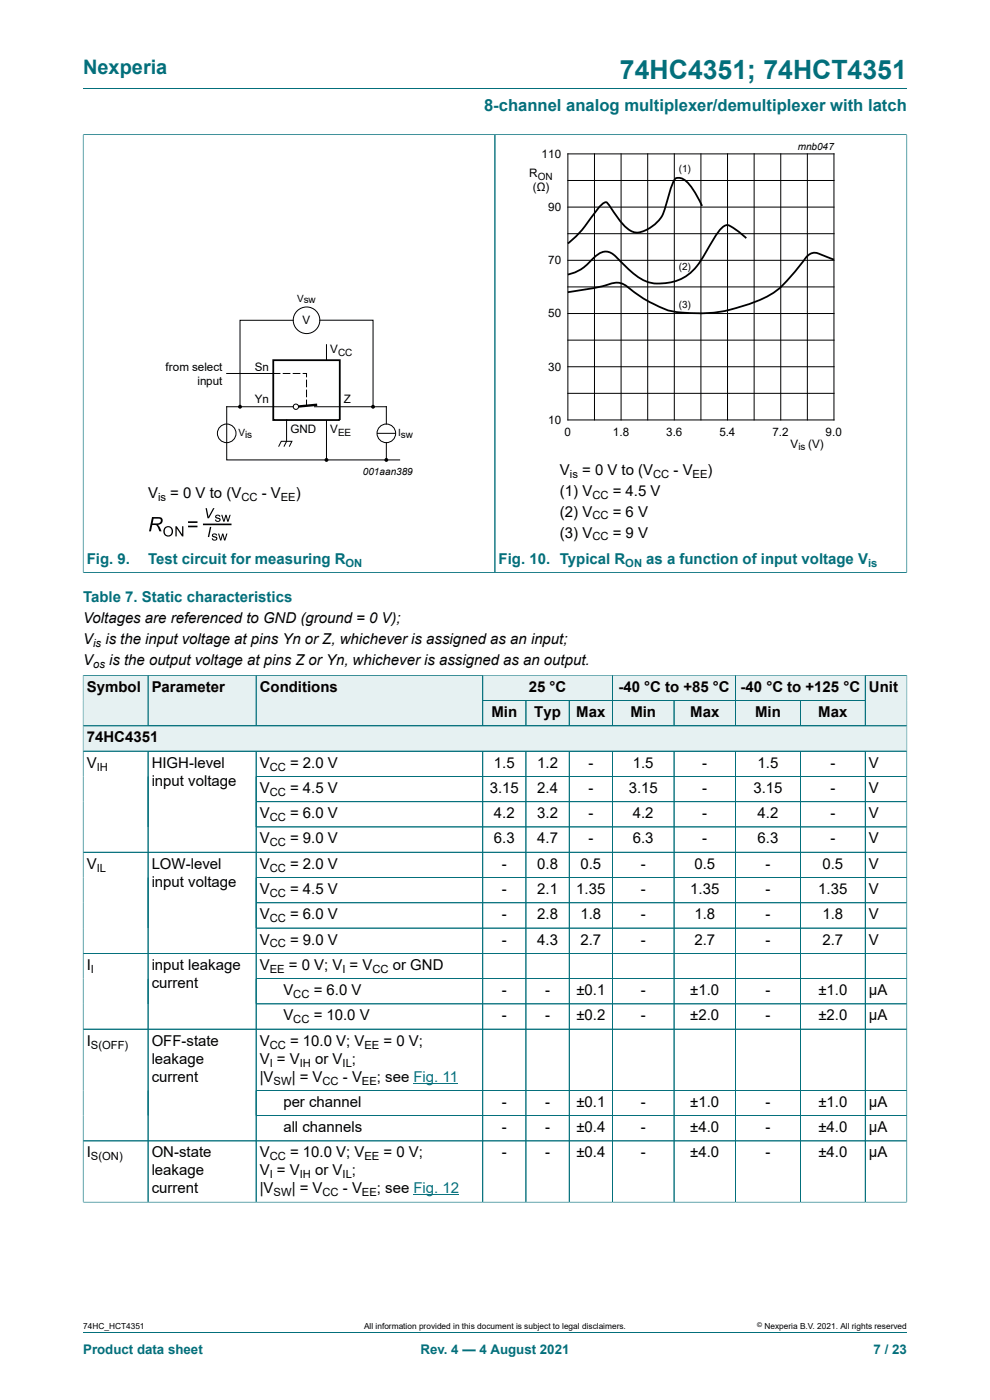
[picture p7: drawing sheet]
<svg xmlns="http://www.w3.org/2000/svg" width="210mm" height="297mm" viewBox="0 0 210 297" stroke-linecap="round" stroke-linejoin="round" font-family="sans-serif">
<path d="M17.6 18.8h174.8M17.6 28.6h87.4v92.9h-87.4M17.6 28.5v93" fill="none" stroke="#036f7b" stroke-width=".21"/>
<path d="M67.3 85.9l-4.5 .4" fill="none" stroke="#000" stroke-width=".51"/>
<circle cx="62.8" cy="86.3" r=".56" fill="#fff"/>
<g fill="none" stroke="#000" stroke-width=".21">
<path d="M120.5 32.6h56.4v56.5h-56.4zM120.5 38.3h56.4M126.1 32.6v56.5M131.7 32.6v56.5M137.4 32.6v56.5M143 32.6v56.5M148.7 32.6v56.5M154.3 32.6v56.5M160 32.6v56.5M165.6 32.6v56.5M171.3 32.6v56.5M120.5 49.6h56.4"/>
<path d="M120.5 43.9h56.4M120.5 55.2h56.4M48.1 79.2h11.3M60.1 79.2h1.4M62.2 67.9h-11.3v18.4M62.2 79.2h1.4M64.3 79.2h.7v.7M67.8 67.9h11.3v18.4M69.3 73v3.4M120.5 60.9h56.4M120.5 72.2h56.4M120.5 66.5h56.4"/>
<path d="M120.5 77.8h56.4M59.1 94.8l.6-1.2h2.2l-.5 1.2M60.8 89.1v4.5l-.6 1.2M62.2 86.3h-14.1v11.3h36.7M65 80.6v1.5M65 82.8v1.4M65 84.9v1.1M66.7 86.3h15.3v3.7M69.3 89.1v8.5M80 91.9h3.9M82 93.9v3.7M120.5 83.4h56.4"/>
<circle cx="65" cy="67.9" r="2.81"/>
<circle cx="48.1" cy="91.9" r="1.98"/>
<circle cx="62.8" cy="86.3" r=".56"/>
<circle cx="82" cy="91.9" r="1.98"/>
</g>
<g fill="#000">
<path d="M43.6 107.8h.3l.3 1.8 1-1.8h.3l-1.2 2.1h-.3zM44.5 111.8h.3l-.4 2.1h-.3z"/>
<path d="M32.2 109.7h1.3a.85 .85 0 0 1 1 .8 .85 .85 0 0 1-1 .9l.4 .4 .4 .9h-.5l-.2-.5a.95 .95 0 0 0-1.3-.8l-.3 1.3h-.4zM32.6 110l-.2 1h.5a.79 .79 0 0 0 .9 0 .79 .79 0 0 0 .3-.8l-.3-.2z"/>
<path d="M34.7 112.7a1.07 1.07 0 0 1 2.1 0 1.07 1.07 0 0 1-2.1 0zM35.2 112.1a.84 .84 0 0 0-.2 1.1 .84 .84 0 0 0 1.2 .2 .84 .84 0 0 0 .1-1.2 .84 .84 0 0 0-1.1-.1zM37.2 111.6h.3l1.1 1.7v-1.7h.3v2.2h-.3l-1.1-1.7v1.7h-.3z"/>
<path d="M39.9 110.6h2v.3h-2zM39.9 111.5h2v.4h-2z"/>
<path d="M45 113.3l.2-.1a.62 .62 0 0 1 .9 .4h-.3a.29 .29 0 0 0-.3-.3 .29 .29 0 0 0-.2 .4 .56 .56 0 0 1 .7 .2 .56 .56 0 0 1 0 .7 .66 .66 0 0 1-1.1-.4h.3a.33 .33 0 0 0 .3 .3 .33 .33 0 0 0 .3-.4 .72 .72 0 0 1-.8-.6zM46.2 113.2h.3l.3 1.2 .3-1.2h.3l.3 1.1 .3-1.1h.2l-.4 1.5h-.3l-.3-1.2-.3 1.2h-.2z"/>
<path d="M45.7 109.4l.2-.2a.62 .62 0 0 1 .8 .4h-.2a.29 .29 0 0 0-.3-.3 .29 .29 0 0 0-.3 .4h.1a.56 .56 0 0 1 .6 .2 .56 .56 0 0 1 0 .7 .66 .66 0 0 1-1-.4h.2a.33 .33 0 0 0 .4 .4 .33 .33 0 0 0 .3-.5 .72 .72 0 0 1-.9-.6zM46.9 109.2h.3l.3 1.2 .3-1.2h.3l.3 1.1 .3-1.1h.2l-.4 1.5h-.3l-.3-1.1-.3 1.1h-.2z"/>
<circle cx="50.9" cy="86.3" r=".28"/>
<circle cx="69.3" cy="97.6" r=".28"/>
<circle cx="79.1" cy="86.3" r=".28"/>
<circle cx="82" cy="97.6" r=".28"/>
</g>
<g fill="none" stroke="#000" stroke-width=".25">
<circle cx="50.9" cy="86.3" r=".28"/>
<circle cx="69.3" cy="97.6" r=".28"/>
<circle cx="79.1" cy="86.3" r=".28"/>
<circle cx="82" cy="97.6" r=".28"/>
</g>
<path d="M148.9 43.7a13.4 13.4 0 0 0-3.8-5.6 1.39 1.39 0 0 0-2.3 .4l-1.5 4.9a7.4 7.4 0 0 1-5.9 5.9 4.1 4.1 0 0 1-3.3-1.7l-3.3-4.5a1.13 1.13 0 0 0-1.5 .6l-1 1.2a26 26 0 0 1-5.8 6.7M158.3 50.5l-1.3-1.1a7.8 7.8 0 0 0-2.8-1.7 4.6 4.6 0 0 0-2.5 2.4l-1.9 3.3a11.3 11.3 0 0 1-6.7 6.3 8.9 8.9 0 0 1-7.9-1l-3-2.7a8.9 8.9 0 0 0-3.2-2.6 3.6 3.6 0 0 0-3.4 1.7 8.6 8.6 0 0 1-5.1 3.1M176.9 55.1l-1.7-.7a4.8 4.8 0 0 0-3-.7 8.1 8.1 0 0 0-2.6 2.8l-.6 .7a18.7 18.7 0 0 1-8 6.5 31.2 31.2 0 0 1-19.3 2.1l-1.9-.7a30.4 30.4 0 0 1-7.5-4.8 4.5 4.5 0 0 0-3.8 .2l-2.4 .6-5.6 .9M58 76.4h14.1v12.7h-14.1z" fill="none" stroke="#000" stroke-width=".38"/>
<path d="M43.2 111.2h5.7" fill="none" stroke="#000" stroke-width=".35"/>
<path d="M17.6 28.6v92.8M17.7 28.6h174.7M105 28.6v92.9M192.4 28.5v93M17.7 121.5h174.7M102.4 143.3h27.5v5.3h-27.5z" fill="none" stroke="#036f7b" stroke-width=".21"/>
<path d="M107.8 29.8h81.8v66.3h-81.8z" fill="none" stroke="#fff" stroke-width=".21"/>
<path d="M102.5 143.3h27.3v5.3h-27.3z" fill="#e6f1f2"/>
<path d="M129.9 143.3h26.1v5.3h-26.1z" fill="none" stroke="#036f7b" stroke-width=".21"/>
<path d="M130 143.3h26v5.3h-26z" fill="#e6f1f2"/>
<path d="M156 143.3h27.5v5.3h-27.5z" fill="none" stroke="#036f7b" stroke-width=".21"/>
<path d="M156.1 143.3h27.4v5.3h-27.4z" fill="#e6f1f2"/>
<path d="M17.6 143.2v10.8h13.8v-10.7h-13.8" fill="none" stroke="#036f7b" stroke-width=".21"/>
<path d="M17.7 143.3h13.6v10.6h-13.6z" fill="#e6f1f2"/>
<path d="M31.4 143.3h22.9v10.7h-22.9z" fill="none" stroke="#036f7b" stroke-width=".21"/>
<path d="M31.5 143.3h22.8v10.6h-22.8z" fill="#e6f1f2"/>
<path d="M54.3 143.3h48.1v10.7h-48.1z" fill="none" stroke="#036f7b" stroke-width=".21"/>
<g fill="#e6f1f2">
<path d="M54.4 143.3h47.9v10.6h-47.9z"/>
<path d="M102.5 148.7h9v5.2h-9z"/>
</g>
<path d="M102.4 148.6h9.2v5.4h-9.2z" fill="none" stroke="#036f7b" stroke-width=".21"/>
<path d="M111.6 148.7h9.1v5.2h-9.1z" fill="#e6f1f2"/>
<path d="M111.6 148.6h9.1v5.4h-9.1z" fill="none" stroke="#036f7b" stroke-width=".21"/>
<path d="M120.8 148.7h9v5.2h-9z" fill="#e6f1f2"/>
<path d="M120.7 148.6h9.2v5.4h-9.2z" fill="none" stroke="#036f7b" stroke-width=".21"/>
<path d="M130 148.7h12.9v5.2h-12.9z" fill="#e6f1f2"/>
<path d="M129.9 148.6h13.1v5.4h-13.1z" fill="none" stroke="#036f7b" stroke-width=".21"/>
<path d="M143 148.7h13v5.2h-13z" fill="#e6f1f2"/>
<path d="M143 148.6h13v5.4h-13z" fill="none" stroke="#036f7b" stroke-width=".21"/>
<path d="M156.1 148.7h13.6v5.2h-13.6z" fill="#e6f1f2"/>
<path d="M156 148.6h13.8v5.4h-13.8z" fill="none" stroke="#036f7b" stroke-width=".21"/>
<path d="M169.9 148.7h13.6v5.2h-13.6z" fill="#e6f1f2"/>
<path d="M192.4 143.2v10.8h-22.6v-5.4h13.7M192.4 143.3h-8.9v10.7" fill="none" stroke="#036f7b" stroke-width=".21"/>
<path d="M183.6 143.3h8.7v10.6h-8.7z" fill="#e6f1f2"/>
<path d="M17.6 154h174.8v5.3h-174.8z" fill="none" stroke="#036f7b" stroke-width=".21"/>
<path d="M17.7 154.1h174.6v5.2h-174.6z" fill="#e6f1f2"/>
<g fill="none" stroke="#036f7b" stroke-width=".21">
<path d="M17.6 159.3h174.8M17.6 143.3v111.8M17.7 143.3h174.6M17.7 154h174.6M31.4 143.3v10.6M31.4 159.3v95.7M54.3 143.3v10.6M54.3 159.3v95.7M102.4 143.3v10.6M102.4 159.3v95.7M102.5 148.6h81M111.6 148.7v5.2"/>
<path d="M111.6 159.3v95.7M120.7 148.7v5.2M120.7 159.3v95.7M129.9 143.3v10.6M129.9 159.3v95.7M143 148.7v5.2M143 159.3v95.7M156 143.3v10.6M156 159.3v95.7M169.8 148.7v5.2M169.8 159.3v95.7M183.5 143.3v10.6"/>
<path d="M183.5 159.3v95.7M192.4 143.3v111.8M54.3 164.7h138.1M54.3 170.1h138.1M54.3 175.4h138.1M54.3 186.2h138.1M54.3 191.5h138.1M54.3 196.9h138.1M192.4 180.8h-174.8M17.6 202.2h174.8M54.3 207.6h138.1M54.3 213h138.1"/>
<path d="M192.4 218.3h-174.8M54.3 231.3h138.1M54.3 236.7h138.1M17.6 255h174.8M17.6 242h174.8M17.6 282.6h174.8"/>
</g>
<path d="M87.7 229.8h9.5M87.7 253.5h9.7" fill="none" stroke="#00f" stroke-width=".21"/>
<text font-size="5.6" fill="#036f7b" x="131.5" y="16.8">74HC4351; 74HCT4351</text>
<text font-size="4.2" fill="#036f7b" x="17.6" y="15.6">Nexperia</text>
<text font-size="3.5" fill="#036f7b" x="102.7" y="23.7">8-channel analog multiplexer/demultiplexer with latch</text>
<g font-size="3.2">
<text x="118.8" y="100.7">V</text>
<text x="123.5" y="100.7">= 0 V to (V</text>
<text x="142.9" y="100.7">- V</text>
<text x="150.1" y="100.7">)</text>
<text x="31.4" y="105.7">V</text>
<text x="36.1" y="105.7">= 0 V to (V</text>
<text x="55.5" y="105.7">- V</text>
<text x="62.7" y="105.7">)</text>
<text x="118.8" y="105.1">(1) V</text>
<text x="130" y="105.1">= 4.5 V</text>
<text x="118.8" y="109.6">(2) V</text>
<text x="130" y="109.6">= 6 V</text>
<text x="118.8" y="114">(3) V</text>
<text x="130" y="114">= 9 V</text>
<text x="17.6" y="132.2">Voltages are referenced to GND (ground = 0 V);</text>
<text x="17.6" y="136.7">V</text>
<text x="22.4" y="136.7">is the input voltage at pins Yn or Z, whichever is assigned as an input;</text>
<text x="17.6" y="141.1">V</text>
<text x="23.1" y="141.1">is the output voltage at pins Z or Yn, whichever is assigned as an output.</text>
<text x="18.4" y="146.8">Symbol</text>
<text x="32.2" y="146.8">Parameter</text>
<text x="55.1" y="146.8">Conditions</text>
<text x="112.2" y="146.8">25 °C</text>
<text x="131.2" y="146.8">-40 °C to +85 °C</text>
<text x="157.1" y="146.8">-40 °C to +125 °C</text>
<text x="184.3" y="146.8">Unit</text>
<text x="104.3" y="152.1">Min</text>
<text x="113.3" y="152.1">Typ</text>
<text x="122.2" y="152.1">Max</text>
<text x="133.7" y="152.1">Min</text>
<text x="146.4" y="152.1">Max</text>
<text x="160.2" y="152.1">Min</text>
<text x="173.6" y="152.1">Max</text>
<text x="18.4" y="157.5">74HC4351</text>
<text x="18.4" y="162.9">V</text>
<text x="32.2" y="162.9">HIGH-level</text>
<text x="32.2" y="166.7">input voltage</text>
<text x="55.1" y="162.9">V</text>
<text x="61.5" y="162.9">= 2.0 V</text>
<text x="104.8" y="162.9">1.5</text>
<text x="114" y="162.9">1.2</text>
<text x="124.8" y="162.9">-</text>
<text x="134.2" y="162.9">1.5</text>
<text x="149" y="162.9">-</text>
<text x="160.7" y="162.9">1.5</text>
<text x="176.1" y="162.9">-</text>
<text x="184.3" y="162.9">V</text>
<text x="55.1" y="168.2">V</text>
<text x="55.1" y="173.6">V</text>
<text x="61.5" y="168.2">= 4.5 V</text>
<text x="61.5" y="173.6">= 6.0 V</text>
<text x="103.9" y="168.2">3.15</text>
<text x="104.8" y="173.6">4.2</text>
<text x="114" y="168.2">2.4</text>
<text x="114" y="173.6">3.2</text>
<text x="124.8" y="168.2">-</text>
<text x="124.8" y="173.6">-</text>
<text x="133.4" y="168.2">3.15</text>
<text x="134.2" y="173.6">4.2</text>
<text x="149" y="168.2">-</text>
<text x="149" y="173.6">-</text>
<text x="159.8" y="168.2">3.15</text>
<text x="160.7" y="173.6">4.2</text>
<text x="176.1" y="168.2">-</text>
<text x="176.1" y="173.6">-</text>
<text x="184.3" y="168.2">V</text>
<text x="184.3" y="173.6">V</text>
<text x="55.1" y="178.9">V</text>
<text x="61.5" y="178.9">= 9.0 V</text>
<text x="104.8" y="178.9">6.3</text>
<text x="114" y="178.9">4.7</text>
<text x="124.8" y="178.9">-</text>
<text x="134.2" y="178.9">6.3</text>
<text x="149" y="178.9">-</text>
<text x="160.7" y="178.9">6.3</text>
<text x="176.1" y="178.9">-</text>
<text x="184.3" y="178.9">V</text>
<text x="18.4" y="184.3">V</text>
<text x="32.2" y="184.3">LOW-level</text>
<text x="55.1" y="184.3">V</text>
<text x="61.5" y="184.3">= 2.0 V</text>
<text x="106.5" y="184.3">-</text>
<text x="114" y="184.3">0.8</text>
<text x="123.1" y="184.3">0.5</text>
<text x="135.9" y="184.3">-</text>
<text x="147.3" y="184.3">0.5</text>
<text x="162.4" y="184.3">-</text>
<text x="174.5" y="184.3">0.5</text>
<text x="184.3" y="184.3">V</text>
<text x="32.2" y="188.1">input voltage</text>
<text x="55.1" y="189.7">V</text>
<text x="61.5" y="189.7">= 4.5 V</text>
<text x="106.5" y="189.7">-</text>
<text x="114" y="189.7">2.1</text>
<text x="122.2" y="189.7">1.35</text>
<text x="135.9" y="189.7">-</text>
<text x="146.4" y="189.7">1.35</text>
<text x="162.4" y="189.7">-</text>
<text x="173.6" y="189.7">1.35</text>
<text x="184.3" y="189.7">V</text>
<text x="55.1" y="195">V</text>
<text x="61.5" y="195">= 6.0 V</text>
<text x="106.5" y="195">-</text>
<text x="114" y="195">2.8</text>
<text x="123.1" y="195">1.8</text>
<text x="135.9" y="195">-</text>
<text x="147.3" y="195">1.8</text>
<text x="162.4" y="195">-</text>
<text x="174.5" y="195">1.8</text>
<text x="184.3" y="195">V</text>
<text x="55.1" y="200.4">V</text>
<text x="61.5" y="200.4">= 9.0 V</text>
<text x="106.5" y="200.4">-</text>
<text x="114" y="200.4">4.3</text>
<text x="123.1" y="200.4">2.7</text>
<text x="135.9" y="200.4">-</text>
<text x="147.3" y="200.4">2.7</text>
<text x="162.4" y="200.4">-</text>
<text x="174.5" y="200.4">2.7</text>
<text x="184.3" y="200.4">V</text>
<text x="18.4" y="205.7">I</text>
<text x="32.2" y="205.7">input leakage</text>
<text x="32.2" y="209.6">current</text>
<text x="55.1" y="205.7">V</text>
<text x="61.3" y="205.7">= 0 V; V = V</text>
<text x="83.3" y="205.7">or GND</text>
<text x="60.1" y="211.1">V</text>
<text x="66.5" y="211.1">= 6.0 V</text>
<text x="106.5" y="211.1">-</text>
<text x="115.6" y="211.1">-</text>
<text x="122.3" y="211.1">±0.1</text>
<text x="135.9" y="211.1">-</text>
<text x="146.4" y="211.1">±1.0</text>
<text x="162.4" y="211.1">-</text>
<text x="173.6" y="211.1">±1.0</text>
<text x="184.3" y="211.1">μA</text>
<text x="18.4" y="221.8">I</text>
<text x="32.2" y="221.8">OFF-state</text>
<text x="55.1" y="221.8">V</text>
<text x="60.1" y="216.5">V</text>
<text x="61.5" y="221.8">= 10.0 V; V</text>
<text x="66.5" y="216.5">= 10.0 V</text>
<text x="81.4" y="221.8">= 0 V;</text>
<text x="106.5" y="216.5">-</text>
<text x="115.6" y="216.5">-</text>
<text x="122.3" y="216.5">±0.2</text>
<text x="135.9" y="216.5">-</text>
<text x="146.4" y="216.5">±2.0</text>
<text x="162.4" y="216.5">-</text>
<text x="173.6" y="216.5">±2.0</text>
<text x="184.3" y="216.5">μA</text>
<text x="32.2" y="225.6">leakage</text>
<text x="55.1" y="225.6">V = V</text>
<text x="66.9" y="225.6">or V ;</text>
<text x="32.2" y="229.5">current</text>
<text x="55.1" y="229.5">|V</text>
<text x="61.9" y="229.5">| = V</text>
<text x="72.7" y="229.5">- V</text>
<text x="80" y="229.5">; see Fig. 11</text>
<text x="60.1" y="234.8">per channel</text>
<text x="106.5" y="234.8">-</text>
<text x="115.6" y="234.8">-</text>
<text x="122.3" y="234.8">±0.1</text>
<text x="135.9" y="234.8">-</text>
<text x="146.4" y="234.8">±1.0</text>
<text x="162.4" y="234.8">-</text>
<text x="173.6" y="234.8">±1.0</text>
<text x="184.3" y="234.8">μA</text>
<text x="18.4" y="245.5">I</text>
<text x="32.2" y="245.5">ON-state</text>
<text x="55.1" y="245.5">V</text>
<text x="60.1" y="240.2">all channels</text>
<text x="61.5" y="245.5">= 10.0 V; V</text>
<text x="81.4" y="245.5">= 0 V;</text>
<text x="106.5" y="240.2">-</text>
<text x="106.5" y="245.5">-</text>
<text x="115.6" y="240.2">-</text>
<text x="115.6" y="245.5">-</text>
<text x="122.3" y="240.2">±0.4</text>
<text x="122.3" y="245.5">±0.4</text>
<text x="135.9" y="240.2">-</text>
<text x="135.9" y="245.5">-</text>
<text x="146.4" y="240.2">±4.0</text>
<text x="146.4" y="245.5">±4.0</text>
<text x="162.4" y="240.2">-</text>
<text x="162.4" y="245.5">-</text>
<text x="173.6" y="240.2">±4.0</text>
<text x="173.6" y="245.5">±4.0</text>
<text x="184.3" y="240.2">μA</text>
<text x="184.3" y="245.5">μA</text>
<text x="32.2" y="249.4">leakage</text>
<text x="55.1" y="249.4">V = V</text>
<text x="66.9" y="249.4">or V ;</text>
<text x="32.2" y="253.2">current</text>
<text x="55.1" y="253.2">|V</text>
<text x="61.9" y="253.2">| = V</text>
<text x="72.7" y="253.2">- V</text>
<text x="80" y="253.2">; see Fig. 12</text>
</g>
<g font-size="3.2" fill="#036f7b">
<text x="18.4" y="119.6">Fig. 9.</text>
<text x="31.4" y="119.6">Test circuit for measuring R</text>
<text x="105.8" y="119.6">Fig. 10. Typical R</text>
<text x="137.1" y="119.6">as a function of input voltage V</text>
<text x="17.6" y="127.7">Table 7. Static characteristics</text>
</g>
<g font-size="2.8" fill="#036f7b">
<text x="17.6" y="287.2">Product data sheet</text>
<text x="89.2" y="287.2">Rev. 4 — 4 August 2021</text>
<text x="185.3" y="287.2">7 / 23</text>
</g>
<g font-size="2.5">
<text x="114.9" y="33.5">110</text>
<text x="112.3" y="37.6">R</text>
<text x="113" y="40.6">(Ω)</text>
<text x="116.3" y="44.8">90</text>
<text x="116.3" y="56">70</text>
<text x="64.1" y="68.7">V</text>
<text x="116.3" y="67.3">50</text>
<text x="70.1" y="75">V</text>
<text x="35.1" y="78.6">from select</text>
<text x="41.9" y="81.6">input</text>
<text x="54.1" y="78.6">Sn</text>
<text x="116.3" y="78.6">30</text>
<text x="54.1" y="85.4">Yn</text>
<text x="72.9" y="85.4">Z</text>
<text x="116.3" y="89.9">10</text>
<text x="61.6" y="91.9">GND</text>
<text x="70.1" y="91.9">V</text>
<text x="119.8" y="92.5">0</text>
<text x="130" y="92.5">1.8</text>
<text x="141.3" y="92.5">3.6</text>
<text x="152.6" y="92.5">5.4</text>
<text x="163.8" y="92.5">7.2</text>
<text x="167.7" y="95">V</text>
<text x="171.5" y="95">(V)</text>
<text x="175.1" y="92.5">9.0</text>
</g>
<g font-size="2.4">
<text x="120.9" y="101.3">is</text>
<text x="138.6" y="101.3">CC</text>
<text x="146.9" y="101.3">EE</text>
<text x="33.5" y="106.3">is</text>
<text x="51.2" y="106.3">CC</text>
<text x="59.6" y="106.3">EE</text>
<text x="125.6" y="105.8">CC</text>
<text x="125.6" y="110.2">CC</text>
<text x="125.6" y="114.6">CC</text>
<text x="19.8" y="137.3">is</text>
<text x="19.8" y="141.7">os</text>
<text x="20.5" y="163.5">IH</text>
<text x="57.2" y="163.5">CC</text>
<text x="57.2" y="168.8">CC</text>
<text x="57.2" y="174.2">CC</text>
<text x="57.2" y="179.6">CC</text>
<text x="20.5" y="184.9">IL</text>
<text x="57.2" y="184.9">CC</text>
<text x="57.2" y="190.3">CC</text>
<text x="57.2" y="195.6">CC</text>
<text x="57.2" y="201">CC</text>
<text x="19.3" y="206.4">I</text>
<text x="57.2" y="206.4">EE</text>
<text x="72.6" y="206.4">I</text>
<text x="79" y="206.4">CC</text>
<text x="62.2" y="211.7">CC</text>
<text x="62.2" y="217.1">CC</text>
<text x="19.3" y="222.5">S(OFF)</text>
<text x="57.2" y="222.5">CC</text>
<text x="57.2" y="226.3">I</text>
<text x="63.6" y="226.3">IH</text>
<text x="72.7" y="226.3">IL</text>
<text x="77.3" y="222.5">EE</text>
<text x="58" y="230.1">SW</text>
<text x="68.4" y="230.1">CC</text>
<text x="76.8" y="230.1">EE</text>
<text x="19.3" y="246.2">S(ON)</text>
<text x="57.2" y="246.2">CC</text>
<text x="57.2" y="250">I</text>
<text x="63.6" y="250">IH</text>
<text x="72.7" y="250">IL</text>
<text x="77.3" y="246.2">EE</text>
<text x="58" y="253.8">SW</text>
<text x="68.4" y="253.8">CC</text>
<text x="76.8" y="253.8">EE</text>
</g>
<g font-size="2.4" fill="#036f7b">
<text x="73.3" y="120.2">ON</text>
<text x="132.6" y="120.2">ON</text>
<text x="184.1" y="120.2">is</text>
</g>
<g font-size="2.1">
<text x="169.2" y="31.8">mnb047</text>
<text x="114.1" y="38.1">ON</text>
<text x="144" y="36.5">(1)</text>
<text x="144" y="57.3">(2)</text>
<text x="63" y="64">Vsw</text>
<text x="144" y="65.3">(3)</text>
<text x="71.7" y="75.5">CC</text>
<text x="50.6" y="92.5">Vis</text>
<text x="71.7" y="92.4">EE</text>
<text x="84.5" y="92.5">Isw</text>
<text x="169.4" y="95.4">is</text>
<text x="77" y="100.7">001aan389</text>
</g>
<g font-size="1.8">
<text x="17.6" y="282">74HC_HCT4351</text>
<text x="77.2" y="282">All information provided in this document is subject to legal disclaimers.</text>
<text x="162.2" y="282">Nexperia B.V. 2021. All rights reserved</text>
</g>
<text font-size="1.4" x="160.6" y="281.6">©</text>
</svg>
